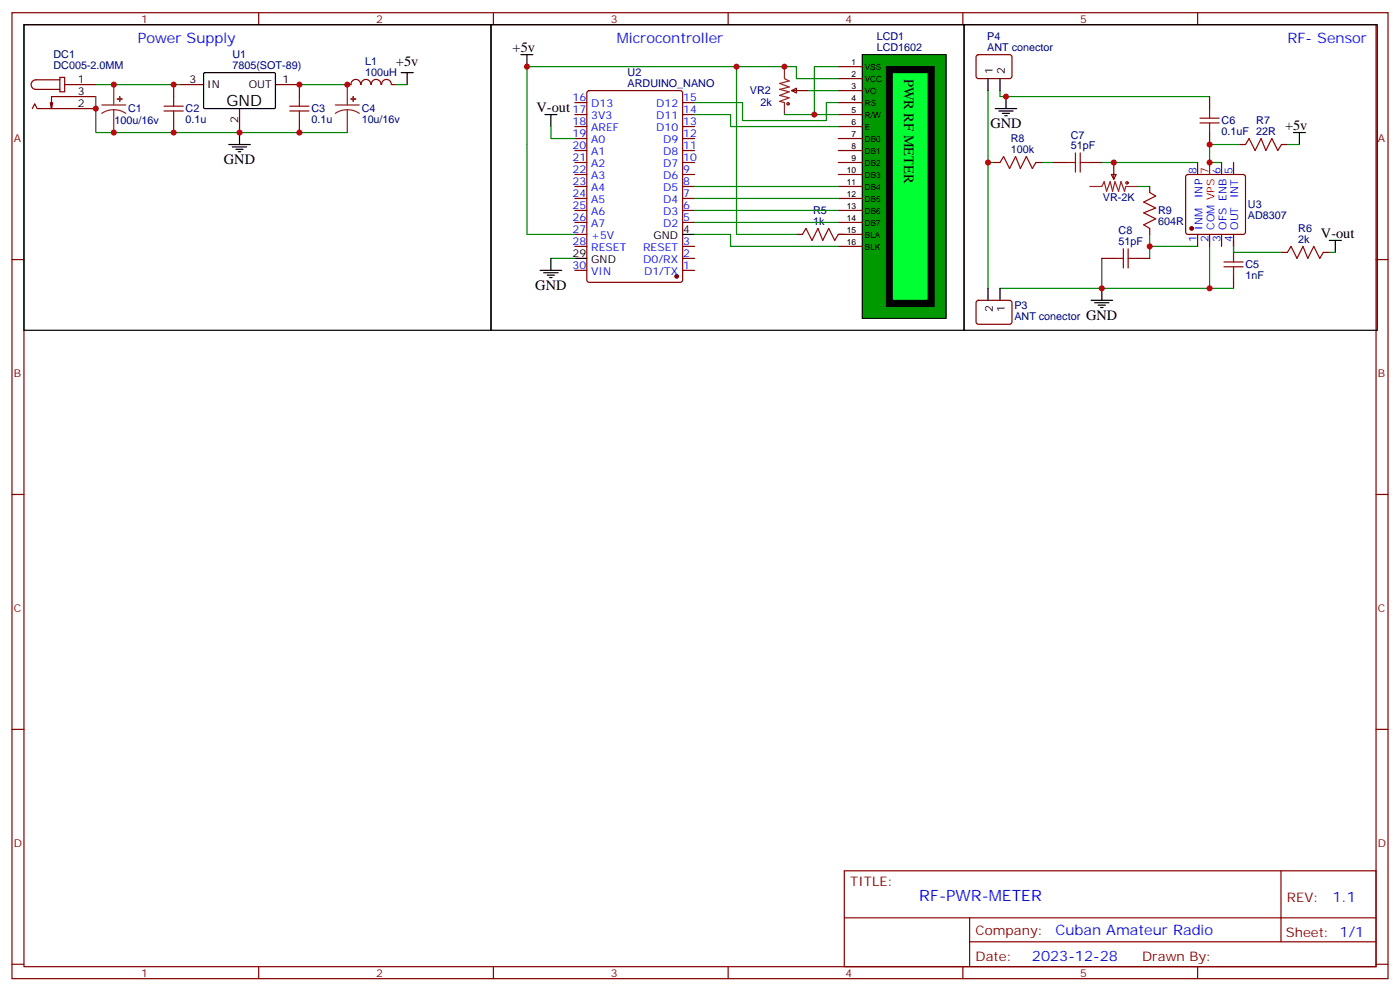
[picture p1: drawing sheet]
<svg xmlns="http://www.w3.org/2000/svg" width="412mm" height="292mm" viewBox="0 0 412 292" stroke-linecap="round" stroke-linejoin="round" font-family="sans-serif">
<g fill="none" stroke="#870000" stroke-width=".35">
<path d="M3.5 3.7h405.4v284.4h-405.4zM7.1 7.3h398.2v277.3h-398.2zM76.2 3.7v3.6M145.3 3.7v3.6M214.5 3.7v3.6M283.6 3.7v3.6M352.8 3.7v3.6M169.3 37.3h3.6M169.3 33.7h3.6M169.3 30.2h3.6M173.1 26.9l.5-.2h26.8l.6 .4 .1 55.3-.5 .7h-27l-.7-.4v-55.3zM201.1 37.3h3.5"/>
<path d="M201.1 33.7h3.5M201.1 30.2h3.5M169.3 58.4h3.6M169.3 54.9h3.6M169.3 51.4h3.6M169.3 47.8h3.6M169.3 44.3h3.6M169.3 40.8h3.6M201.1 58.4h3.5M201.1 54.9h3.5M201.1 51.4h3.5M201.1 47.8h3.5"/>
<path d="M201.1 44.3h3.5M201.1 40.8h3.5M3.5 76.4h3.6M169.3 79.6h3.6M169.3 72.5h3.6M169.3 65.5h3.6M169.3 61.9h3.6M169.3 69h3.6M201.1 79.6h3.5M201.1 76.1h3.5M201.1 72.5h3.5M201.1 65.5h3.5"/>
<path d="M201.1 61.9h3.5M405.3 76.4h3.6M3.5 145.6h3.6M405.3 145.6h3.6M3.5 214.7h3.6M405.3 214.7h3.6M248.7 256.3h156.6v28.3h-156.6zM377.3 256.4v20.8M248.7 270.2h156.5M285.6 277.2h119.6M285.6 270.2v14.1M3.5 283.8h3.6"/>
<path d="M76.2 284.6v3.5M145.3 284.6v3.5M214.5 284.6v3.5M283.6 284.6v3.5M352.8 284.6v3.5M405.3 283.8h3.6"/>
</g>
<circle cx="199.3" cy="81.4" r=".53" fill="#870000" stroke="#870000" stroke-width=".35"/>
<path d="M169.3 76.1h3.6M201.1 69h3.5" fill="none" stroke="#000" stroke-width=".35"/>
<path d="M254 16.1h24.7v77.6h-24.7z" fill="#090" stroke="#000" stroke-width=".35"/>
<g fill="none" stroke="#870000" stroke-width=".35">
<path d="M246.9 19.6h7.1M246.9 23.1h7.1M246.9 26.7h7.1M246.9 30.2h7.1M246.9 33.7h7.1M246.9 37.3h7.1M246.9 40.8h7.1M246.9 44.3h7.1M246.9 47.8h7.1M246.9 51.4h7.1M246.9 54.9h7.1M246.9 58.4h7.1"/>
<path d="M246.9 61.9h7.1M246.9 65.5h7.1M246.9 69h7.1M246.9 72.5h7.1"/>
</g>
<path d="M261.1 19.6h14.1v70.6h-14.1z" fill="#000" stroke="#000" stroke-width=".35"/>
<path d="M262.8 21.4h10.6v67h-10.6z" fill="none" stroke="#000" stroke-width=".35"/>
<path d="M262.8 21.4h10.6v67h-10.6z" fill="#0f3" stroke="#000" stroke-width=".35"/>
<g fill="none" stroke="#000" stroke-width=".35">
<path d="M7.1 7.3h137.5v89.9h-137.5zM144.6 7.3h139.4v89.9h-139.4zM153.5 16.1h3.5M155.2 16.1v3.5M284 7.3h121.7v89.9h-121.7zM60 21.6l.3-.2h20.7l.1 .3v10.1l-.3 .2-20.7-.1-.1-.3zM70.6 39v3.5M118.2 21.4h3.5M119.9 21.4v3.5M160.5 33.7h3.5M162.3 33.7v3.6M291 23.1v3.6"/>
<path d="M293.2 32h6.3M294.2 32.7h4.2M294.6 23.1v3.6M295.3 33.4h2.1M296 34.1h.7M296.3 28.4v3.6M381 39h3.5M382.8 39v3.5M67.4 42.5h6.3M68.4 43.3h4.3M69.5 44h2.1M70.2 44.7h.7"/>
<path d="M159.1 79.6h6.4M162.3 76.1v3.5M391.6 70.8h3.5M393.3 70.8v3.5M160.2 80.3h4.2M161.2 81h2.1M161.9 81.7h.7M291 84.9v3.5M294.6 84.9v3.5M321.4 88.4h6.3M322.4 89.1h4.3M323.5 89.8h2.1"/>
<path d="M324.2 90.5h.7M324.6 84.9v3.5"/>
</g>
<g fill="none" stroke="#870000" stroke-width=".35">
<path d="M287.7 16.3l.5-.2h9.5l.4 .7-.1 5.9-.6 .4h-9.5l-.4-.7v-5.6zM9.5 32l.7-1.4 .7 1.4h17.3M15.5 30.2l-.3 1.8M17.6 22.8h1.4v4.2h-1.4zM17.6 23.5h-7a1.41 1.41 0 0 0-1.4 1.4 1.41 1.41 0 0 0 1.4 1.4h7M19 24.9h9.2M28.2 28.4h-13v3.6l-.4-1.8M51.2 24.9v3.5M51.2 35.5v3.5M52.9 24.9h7.1M70.6 32v7M81.1 24.9h7.1v3.5"/>
<path d="M88.2 35.5v3.5M106.2 24.9a1.41 1.41 0 0 0-1.4-1.5 1.41 1.41 0 0 0-1.4 1.5h-1.1M106.4 24.9a1.41 1.41 0 0 1 1.4-1.5 1.41 1.41 0 0 1 1.4 1.5M109.4 24.9a1.41 1.41 0 0 1 1.4-1.5 1.41 1.41 0 0 1 1.4 1.5M112.4 24.9a1.41 1.41 0 0 1 1.4-1.5 1.41 1.41 0 0 1 1.4 1.5M115.4 24.9h1M233.2 26.7l1.4-.7v1.4zM233.2 26.7h4.9M356.3 28.4v3.6M356.3 39v3.5M292.8 47.8h1.8M305.2 47.8h1.7"/>
<path d="M310.4 47.8h3.6M321 47.8h3.6M327.4 51.4h1.4l-.7 1.4zM328.1 47.8v5M338.7 54.9v1.8M349.5 51.6l.5-.2h16.2l.5 .2 .2 .5v16.2l-.2 .5-.5 .2h-16.2l-.5-.2-.3-.5v-16.2zM352.8 47.8v3.6M359.8 47.8v3.6M363.4 47.8v3.6M365.1 42.5h1.8M377.5 42.5h1.7M234.6 69h1.8"/>
<path d="M246.9 69h1.8M324.6 76.1h3.5M335.1 76.1h3.6M338.7 67.2v1.8M352.8 69v3.5M356.3 69v3.5M359.8 69v3.5M363.4 69v5.3M377.5 74.3h1.7M389.8 74.3h1.8M287.7 88.6l.5-.2 9.5 .1 .4 .6-.1 5.9-.6 .5-9.5-.1-.4-.6v-5.7zM363.4 81.4v3.5"/>
</g>
<g fill="none" stroke="#a10000" stroke-width=".35">
<path d="M48.3 32.7h5.7M48.3 31.3h5.7M51.2 28.4v2.9M51.2 32.7v2.8M85.4 32.7h5.6M85.4 31.3h5.6M88.2 28.4v2.9M88.2 32.7v2.8M353.5 36.2h5.6M353.5 34.8h5.6M356.3 32v2.8M356.3 36.2v2.8"/>
<path d="M294.6 47.8l1-1.7 1.8 3.5 1.8-3.5 1.4 3.5 1.7-3.5 1.8 3.5 1.1-1.8M314 47.8h2.8M316.8 45v5.7M318.2 47.8h2.8M318.2 45v5.7M338.7 56.7l1.7 1-3.5 1.8 3.5 1.7-3.5 1.5 3.5 1.7-3.5 1.8 1.8 1M366.9 42.5l1-1.7 1.8 3.5 1.8-3.5 1.4 3.5 1.7-3.5 1.8 3.5 1.1-1.8M236.4 69l1-1.8 1.8 3.6 1.7-3.6 1.5 3.6 1.7-3.6 1.8 3.6 1-1.8M328.1 76.1h2.8M330.9 73.2v5.7M332.3 76.1h2.8M332.3 73.2v5.7"/>
<path d="M360.5 78.5h5.7M360.5 77.1h5.7M363.4 74.3v2.8M363.4 78.5v2.9M379.2 74.3l1.1-1.8 1.8 3.6 1.7-3.6 1.4 3.6 1.8-3.6 1.8 3.6 1-1.8"/>
<circle cx="232.1" cy="30.6" r=".35"/>
<circle cx="332" cy="53.8" r=".35"/>
</g>
<path d="M231.1 19.6v3.5l1.4 .7-2.8 .8 2.8 1-2.8 .7 2.8 .7-2.8 1.1 2.8 .7-2.8 1 1.4 .4v3.5M30 30.9h7M33.5 32.3l-1.8 .2-1.7 .9M33.5 32.3l1.9 .3 1.6 .8M33.5 24.9v6M33.5 32.3v6.7M98.8 30.9h7M102.3 32.3l-1.8 .2-1.7 .9M102.3 32.3l1.9 .3 1.6 .8M102.3 24.9v6M102.3 32.3v6.7M321 54.9h3.6l.7-1.4 .7 2.8 1-2.8 .7 2.8 .7-2.8 1.1 2.8 .7-2.8 1.1 2.8 .3-1.4h3.5" fill="none" stroke="#8c2424" stroke-width=".35"/>
<g fill="none" stroke="#008700" stroke-width=".35">
<path d="M217 19.6h-61.8v49.4h14.1M246.9 19.6h-7v14.1h7M28.2 28.4v10.6h74.1M28.2 24.9h24.7M88.2 24.9h14.1M116.4 24.9h3.5M162.3 37.3v3.5h7M204.6 30.2h14.1v5.3h24.7v-5.3h3.5M204.6 33.7h10.6v3.6h31.7M231.1 33.7h8.8M238.1 26.7h8.8M246.9 23.1h-12.3v-3.5h-17.6v49.4h17.6"/>
<path d="M291 26.7v58.2M294.6 26.7v1.7h61.7M204.6 54.9h42.3M204.6 58.4h42.3M291 47.8h1.8M306.9 47.8h3.5M324.6 47.8h28.2M335.1 54.9h3.6M365.1 42.5h-8.8v5.3h3.5M379.2 42.5h3.6M162.3 76.1h7M204.6 69h10.6v3.5h31.7"/>
<path d="M204.6 61.9h42.3M204.6 65.5h42.3M324.6 76.1v8.8M338.7 72.5h14.1M338.7 69v7.1M356.3 72.5v12.4h-61.7M363.4 72.5v1.8h14.1M391.6 74.3h1.7M356.3 84.9h7.1"/>
</g>
<circle cx="351" cy="67.2" r=".53" fill="#870000" stroke="#870000" stroke-width=".35"/>
<path d="M356.3 47.8v3.6" fill="none" stroke="#f00" stroke-width=".35"/>
<g fill="#8c2424" stroke="#8c2424" stroke-width=".35">
<path d="M34.6 29.1l1.4 .1z"/>
<path d="M35.2 28.4l.1 1.4z"/>
<path d="M103.4 29.1l1.4 .1z"/>
<path d="M104 28.4l.1 1.4z"/>
</g>
<g fill="#c00">
<circle cx="239.9" cy="33.7" r=".88"/>
<circle cx="231.1" cy="19.6" r=".88"/>
<circle cx="217" cy="19.6" r=".88"/>
<circle cx="356.3" cy="42.5" r=".88"/>
<circle cx="296.3" cy="28.4" r=".88"/>
<circle cx="356.3" cy="47.8" r=".88"/>
<circle cx="328.1" cy="47.8" r=".88"/>
<circle cx="291" cy="47.8" r=".88"/>
<circle cx="356.3" cy="84.9" r=".88"/>
<circle cx="155.2" cy="19.6" r=".88"/>
<circle cx="28.2" cy="32" r=".88"/>
<circle cx="51.2" cy="24.9" r=".88"/>
<circle cx="51.2" cy="39" r=".88"/>
<circle cx="70.6" cy="39" r=".88"/>
<circle cx="33.5" cy="24.9" r=".88"/>
<circle cx="33.5" cy="39" r=".88"/>
<circle cx="88.2" cy="39" r=".88"/>
<circle cx="102.3" cy="24.9" r=".88"/>
<circle cx="88.2" cy="24.9" r=".88"/>
<circle cx="324.6" cy="84.9" r=".88"/>
<circle cx="338.7" cy="72.5" r=".88"/>
</g>
<text font-size="4.6" x="66.7" y="31.3">GND</text>
<text font-size="4.6" fill="#00f" x="270.8" y="265.4">RF-PWR-METER</text>
<g font-size="4.2" fill="#00f">
<text x="40.6" y="12.6">Power Supply</text>
<text x="181.7" y="12.6">Microcontroller</text>
<text x="379.2" y="12.6">RF- Sensor</text>
<text x="392.5" y="265.6">1.1</text>
<text x="310.9" y="275.2">Cuban Amateur Radio</text>
<text x="304" y="283">2023-12-28</text>
</g>
<g font-size="4.2">
<text x="151" y="15.4">+5v</text>
<text x="116.6" y="19.3">+5v</text>
<text x="266.3" y="23.1" transform="rotate(90 266.3 23.1)">PWR RF METER</text>
<text x="158" y="33">V-out</text>
<text x="291.7" y="37.6">GND</text>
<text x="378.5" y="38.3">+5v</text>
<text x="66" y="48.2">GND</text>
<text x="389.1" y="70.1">V-out</text>
<text x="157.7" y="85.2">GND</text>
<text x="320" y="94.1">GND</text>
</g>
<g font-size="3.9" fill="#800">
<text x="250.5" y="260.9">TITLE:</text>
<text x="379.1" y="265.6">REV:</text>
<text x="287.4" y="275.1">Company:</text>
<text x="378.7" y="275.7">Sheet: 1/1</text>
<text x="287.4" y="282.8">Date:</text>
<text x="336.4" y="282.9">Drawn By:</text>
</g>
<g font-size="3.2" fill="#800">
<text x="41.6" y="6.7">1</text>
<text x="110.8" y="6.7">2</text>
<text x="179.9" y="6.7">3</text>
<text x="249.1" y="6.7">4</text>
<text x="318.2" y="6.7">5</text>
<text x="4.1" y="41.8">A</text>
<text x="405.9" y="41.8">A</text>
<text x="4.1" y="111">B</text>
<text x="405.9" y="111">B</text>
<text x="4.1" y="180.1">C</text>
<text x="405.9" y="180.1">C</text>
<text x="4.1" y="249.3">D</text>
<text x="405.9" y="249.3">D</text>
<text x="41.6" y="287.5">1</text>
<text x="110.8" y="287.5">2</text>
<text x="179.9" y="287.5">3</text>
<text x="249.1" y="287.5">4</text>
<text x="318.2" y="287.5">5</text>
</g>
<g font-size="3.2" fill="#000080">
<text x="258.3" y="11.9">LCD1</text>
<text x="290.8" y="11.9">P4</text>
<text x="15.8" y="17.1">DC1</text>
<text x="68.4" y="17.1">U1</text>
<text x="258.3" y="15">LCD1602</text>
<text x="290.8" y="15">ANT conector</text>
<text x="15.8" y="20.2">DC005-2.0MM</text>
<text x="68.4" y="20.2">7805(SOT-89)</text>
<text x="107.5" y="22.3">100uH</text>
<text x="107.5" y="19.1">L1</text>
<text x="184.9" y="22.4">U2</text>
<text x="184.9" y="25.6">ARDUINO_NANO</text>
<text x="220.9" y="27.8">VR2</text>
<text x="37.7" y="33.1">C1</text>
<text x="54.7" y="33.1">C2</text>
<text x="91.7" y="33.1">C3</text>
<text x="106.5" y="33.1">C4</text>
<text x="224" y="31.3">2k</text>
<text x="33.8" y="36.6">100u/16v</text>
<text x="54.7" y="36.3">0.1u</text>
<text x="91.7" y="36.3">0.1u</text>
<text x="106.5" y="36.3">10u/16v</text>
<text x="297.8" y="41.8">R8</text>
<text x="315.4" y="40.8">C7</text>
<text x="359.8" y="39.8">0.1uF 22R</text>
<text x="359.8" y="36.6">C6</text>
<text x="370.1" y="36.5">R7</text>
<text x="297.8" y="45">100k</text>
<text x="315.4" y="44">51pF</text>
<text x="324.9" y="59.3">VR-2K</text>
<text x="239.5" y="63">R5</text>
<text x="341.1" y="63.1">R9</text>
<text x="367.6" y="64.5">AD8307</text>
<text x="367.6" y="61.3">U3</text>
<text x="239.5" y="66.2">1k</text>
<text x="329.5" y="69">C8</text>
<text x="341.1" y="66.3">604R</text>
<text x="382.4" y="71.5">2k</text>
<text x="382.4" y="68.3">R6</text>
<text x="329.5" y="72.2">51pF</text>
<text x="366.9" y="82.1">1nF</text>
<text x="366.9" y="79">C5</text>
<text x="298.8" y="94.1">ANT conector</text>
<text x="298.8" y="90.9">P3</text>
</g>
<g font-size="3.2">
<text x="292.5" y="21.8" transform="rotate(-90 292.5 21.8)">1</text>
<text x="296" y="21.8" transform="rotate(-90 296 21.8)">2</text>
<text x="22.9" y="28.1">3</text>
<text x="22.9" y="24.6">1</text>
<text x="55.8" y="24.6">3</text>
<text x="61" y="26">IN</text>
<text x="73.3" y="26">OUT</text>
<text x="83.3" y="24.6">1</text>
<text x="22.9" y="31.6">2</text>
<text x="70.2" y="36.1" transform="rotate(-90 70.2 36.1)">2</text>
<text x="192.5" y="70.4">GND</text>
<text x="201.3" y="68.7">4</text>
<text x="168.7" y="75.7">29</text>
<text x="174.2" y="77.5">GND</text>
<text x="292.5" y="91.7" transform="rotate(-90 292.5 91.7)">2</text>
<text x="296" y="91.7" transform="rotate(-90 296 91.7)">1</text>
</g>
<g font-size="3.2" fill="#00f">
<text x="168.7" y="29.8">16</text>
<text x="201.3" y="29.8">15</text>
<text x="168.7" y="33.4">17</text>
<text x="174.2" y="31.6">D13</text>
<text x="174.2" y="35.1">3V3</text>
<text x="193.3" y="35.1">D11</text>
<text x="193.3" y="31.6">D12</text>
<text x="201.3" y="33.4">14</text>
<text x="168.7" y="36.9">18</text>
<text x="168.7" y="40.4">19</text>
<text x="174.2" y="38.7">AREF</text>
<text x="193.3" y="38.7">D10</text>
<text x="201.3" y="40.4">12</text>
<text x="201.3" y="36.9">13</text>
<text x="168.7" y="44">20</text>
<text x="168.7" y="47.5">21</text>
<text x="174.2" y="42.2">A0</text>
<text x="174.2" y="45.7">A1</text>
<text x="195.3" y="45.7">D8</text>
<text x="195.3" y="42.2">D9</text>
<text x="201.3" y="47.5">10</text>
<text x="201.3" y="44">11</text>
<text x="168.7" y="51">22</text>
<text x="174.2" y="49.2">A2</text>
<text x="174.2" y="52.8">A3</text>
<text x="195.3" y="52.8">D6</text>
<text x="195.3" y="49.2">D7</text>
<text x="201.3" y="51">9</text>
<text x="352.4" y="51.2" transform="rotate(-90 352.4 51.2)">8</text>
<text x="359.5" y="51.2" transform="rotate(-90 359.5 51.2)">6</text>
<text x="363" y="51.2" transform="rotate(-90 363 51.2)">5</text>
<text x="168.7" y="54.5">23</text>
<text x="168.7" y="58.1">24</text>
<text x="174.2" y="56.3">A4</text>
<text x="174.2" y="59.8">A5</text>
<text x="195.3" y="59.8">D4</text>
<text x="195.3" y="56.3">D5</text>
<text x="201.3" y="58.1">7</text>
<text x="201.3" y="54.5">8</text>
<text x="354.2" y="58.3" transform="rotate(-90 354.2 58.3)">INP</text>
<text x="364.8" y="58.3" transform="rotate(-90 364.8 58.3)">INT</text>
<text x="168.7" y="61.6">25</text>
<text x="168.7" y="65.1">26</text>
<text x="174.2" y="63.4">A6</text>
<text x="195.3" y="63.4">D3</text>
<text x="201.3" y="65.1">5</text>
<text x="201.3" y="61.6">6</text>
<text x="168.7" y="68.7">27</text>
<text x="174.2" y="66.9">A7</text>
<text x="174.2" y="70.4">+5V</text>
<text x="195.3" y="66.9">D2</text>
<text x="352.4" y="71.2" transform="rotate(-90 352.4 71.2)">1</text>
<text x="354.2" y="67.7" transform="rotate(-90 354.2 67.7)">INM</text>
<text x="356" y="71.2" transform="rotate(-90 356 71.2)">2</text>
<text x="357.7" y="67.7" transform="rotate(-90 357.7 67.7)">COM VPS</text>
<text x="359.5" y="71.2" transform="rotate(-90 359.5 71.2)">3</text>
<text x="361.2" y="67.7" transform="rotate(-90 361.2 67.7)">OFS ENB</text>
<text x="363" y="71.2" transform="rotate(-90 363 71.2)">4</text>
<text x="364.8" y="67.7" transform="rotate(-90 364.8 67.7)">OUT</text>
<text x="168.7" y="72.2">28</text>
<text x="174.2" y="73.9">RESET</text>
<text x="189.4" y="73.9">RESET</text>
<text x="189.5" y="77.5">D0/RX</text>
<text x="201.3" y="75.7">2</text>
<text x="201.3" y="72.2">3</text>
<text x="168.7" y="79.2">30</text>
<text x="174.2" y="81">VIN</text>
<text x="189.7" y="81">D1/TX</text>
<text x="201.3" y="79.2">1</text>
</g>
<text font-size="3.2" fill="#f00" x="356" y="51.2" transform="rotate(-90 356 51.2)">7</text>
<g font-size="2.5">
<text x="250.9" y="19.3">1</text>
<text x="250.9" y="22.8">2</text>
<text x="254.7" y="20.7">VSS</text>
<text x="250.9" y="26.3">3</text>
<text x="250.9" y="29.8">4</text>
<text x="254.7" y="24.2">VCC</text>
<text x="254.7" y="27.7">VO</text>
<text x="250.9" y="33.4">5</text>
<text x="254.7" y="31.3">RS</text>
<text x="254.7" y="34.8">R/W</text>
<text x="250.9" y="36.9">6</text>
<text x="250.9" y="40.4">7</text>
<text x="254.7" y="38.3">E</text>
<text x="254.7" y="41.8">DB0</text>
<text x="250.9" y="44">8</text>
<text x="250.9" y="47.5">9</text>
<text x="254.7" y="45.4">DB1</text>
<text x="249.5" y="51">10</text>
<text x="254.7" y="48.9">DB2</text>
<text x="254.7" y="52.4">DB3</text>
<text x="249.5" y="54.5">11</text>
<text x="249.5" y="58.1">12</text>
<text x="254.7" y="56">DB4</text>
<text x="254.7" y="59.5">DB5</text>
<text x="249.5" y="61.6">13</text>
<text x="249.5" y="65.1">14</text>
<text x="254.7" y="63">DB6</text>
<text x="249.5" y="68.7">15</text>
<text x="254.7" y="66.5">DB7</text>
<text x="254.7" y="70.1">BLA</text>
<text x="249.5" y="72.2">16</text>
<text x="254.7" y="73.6">BLK</text>
</g>
</svg>
